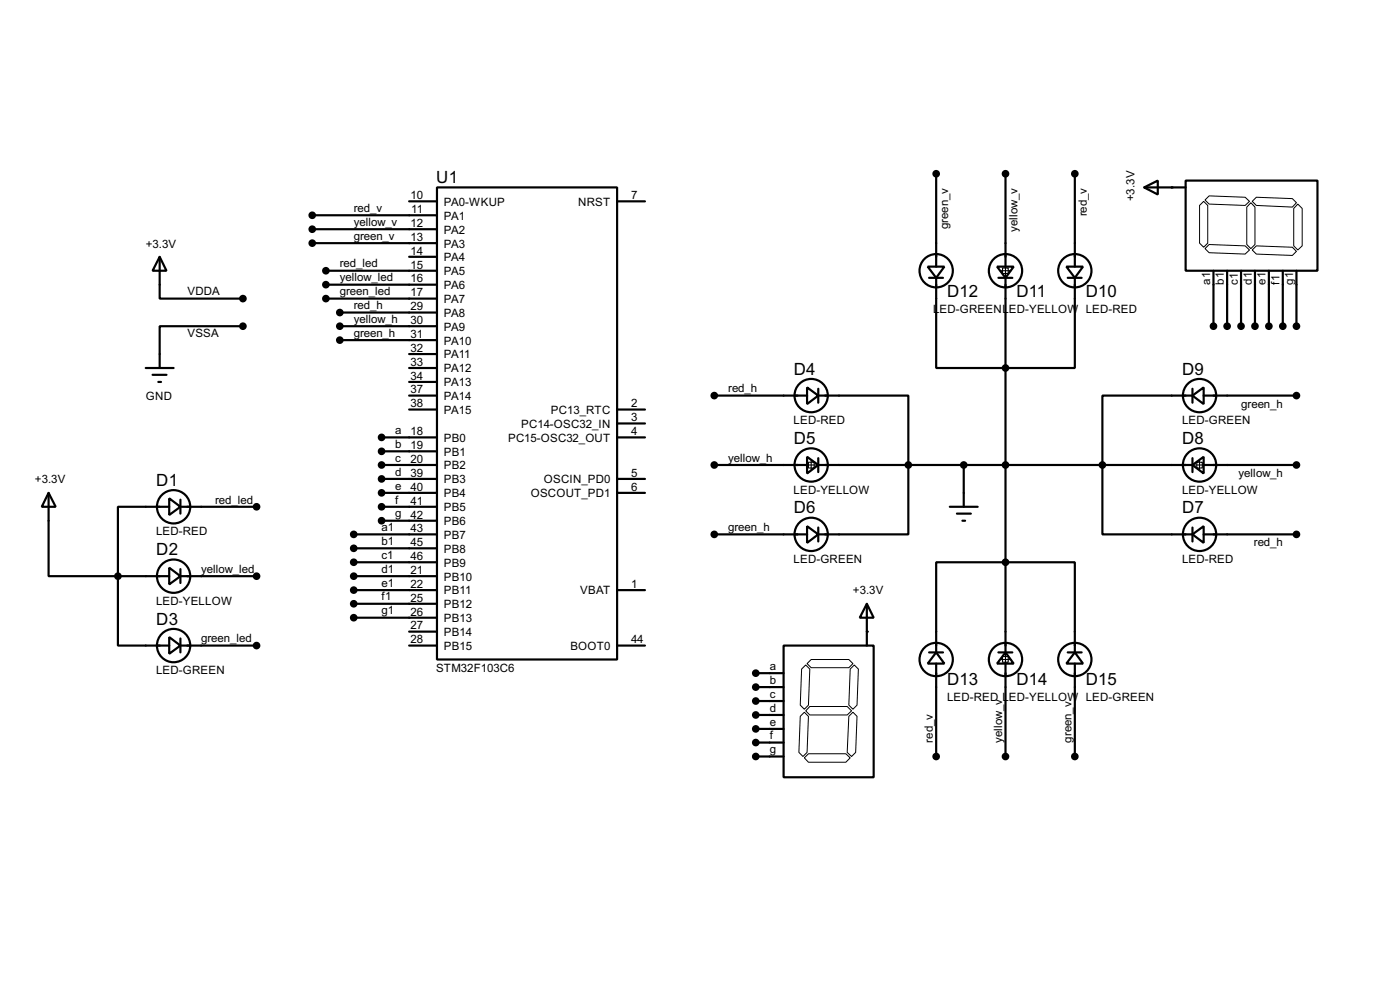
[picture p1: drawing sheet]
<svg xmlns="http://www.w3.org/2000/svg" width="256mm" height="180mm" viewBox="0 0 256 180" stroke-linecap="round" stroke-linejoin="round" font-family="sans-serif">
<g fill="none" stroke="#000" stroke-width=".4">
<path d="M57.2 39.4h22.9M75 36.9h5.1M80.1 34.3h33v86.4h-33zM113.1 36.9h5.1M171.5 31.8v17M184.2 31.8v17M196.9 31.8v17M209.6 34.3l2.5-1.2v2.5zM209.6 34.3h7.6M217.2 33.1h24.2v16.5h-24.2zM29.3 47l1.2 2.6h-2.5zM29.3 47v7.7h15.2"/>
<path d="M44.5 59.7h-15.2v7.7M57.2 42h22.9M57.2 44.5h22.9M59.7 49.6h20.4M59.7 52.1h20.4M59.7 54.7h20.4M62.3 57.2h17.8M62.3 59.7h17.8M75 47h5.1M170 48.8h3l-1.5 2.1zM170.2 50.9h2.6M171.5 50.9v16.5h25.4v-16.5"/>
<path d="M182.7 48.8h3l-1.5 2.1zM182.9 50.9h2.6M184.2 50.9v68.5M195.4 48.8h3l-1.5 2.1zM195.6 50.9h2.6M222.3 49.6v10.1M224.8 49.6v10.1M227.4 49.6v10.1M229.9 49.6v10.1M232.5 49.6v10.1M235 49.6v10.1M237.5 49.6v10.1"/>
<path d="M26.7 67.4h5.1M28 68.6h2.5M29 69.9h.5M62.3 62.3h17.8M75 72.4h5.1M75 64.8h5.1M75 67.4h5.1M75 69.9h5.1M75 75h5.1M113.1 75h5.1M113.1 77.5h5.1M130.9 72.4h17"/>
<path d="M147.9 70.9l2 1.5-2 1.6zM149.9 72.4h16.5v25.4h-16.5M149.9 71.2v2.5M218.5 72.4l2-1.5v3.1zM218.5 72.4h-16.5v25.4h16.5M218.5 71.2v2.5M220.5 72.4h17M8.9 90.2l1.3 2.6h-2.5zM8.9 90.2v15.3h12.7M31 91.2l2.1 1.6-2.1 1.5zM31 92.8h-9.4v12.7M33.1 92.8h13.9"/>
<path d="M33.1 91.5v2.5M64.8 97.8h15.3M69.9 92.8h10.2M69.9 85.1h10.2M69.9 80.1h10.2M69.9 82.6h10.2M69.9 87.7h10.2M69.9 90.2h10.2M69.9 95.3h10.2M113.1 80.1h5.1M113.1 87.7h5.1M113.1 90.2h5.1"/>
<path d="M130.9 85.1h17M130.9 97.8h17M147.9 83.6l2 1.5-2 1.6zM147.9 96.3l2 1.5-2 1.6zM149.9 85.1h68.6M149.9 83.9v2.5M149.9 96.6v2.5M174 92.8h5.1M175.3 94h2.6M176.3 95.3h.5M176.6 85.1v7.7M218.5 97.8l2-1.5v3.1z"/>
<path d="M218.5 85.1l2-1.5v3.1zM218.5 83.9v2.5M218.5 96.6v2.5M220.5 85.1h17M220.5 97.8h17M21.6 105.5v12.7h9.4M21.6 105.5h9.4M31 103.9l2.1 1.6-2.1 1.5zM31 116.6l2.1 1.6-2.1 1.5zM33.1 105.5h13.9M33.1 118.2h13.9M33.1 104.2v2.5"/>
<path d="M33.1 116.9v2.5M64.8 105.5h15.3M64.8 100.4h15.3M64.8 102.9h15.3M64.8 108h15.3M64.8 110.5h15.3M64.8 113.1h15.3M75 118.2h5.1M75 115.6h5.1M113.1 118.2h5.1M113.1 108h5.1M143.6 118.2h16.5v24.1h-16.5z"/>
<path d="M158.8 110.5l1.3 2.6h-2.6zM158.8 110.5v7.7M170.2 119.4h2.6M171.5 119.4l1.5 2.1h-3zM171.5 119.4v-16.5h25.4v16.5M182.9 119.4h2.6M184.2 119.4l1.5 2.1h-3zM195.6 119.4h2.6M196.9 119.4l1.5 2.1h-3zM138.5 123.2h5.1M138.5 125.8h5.1M138.5 128.3h5.1"/>
<path d="M138.5 130.9h5.1M138.5 133.4h5.1M138.5 135.9h5.1M138.5 138.5h5.1M171.5 121.5v17M184.2 121.5v17M196.9 121.5v17"/>
<circle cx="171.5" cy="49.6" r="3.1"/>
<circle cx="184.2" cy="49.6" r="3.1"/>
<circle cx="196.9" cy="49.6" r="3.1"/>
<circle cx="148.6" cy="72.4" r="3.1"/>
<circle cx="219.7" cy="72.4" r="3.1"/>
<circle cx="31.8" cy="92.8" r="3.1"/>
<circle cx="148.6" cy="97.8" r="3.1"/>
<circle cx="148.6" cy="85.1" r="3.1"/>
<circle cx="219.7" cy="97.8" r="3.1"/>
<circle cx="219.7" cy="85.1" r="3.1"/>
<circle cx="31.8" cy="118.2" r="3.1"/>
<circle cx="31.8" cy="105.5" r="3.1"/>
<circle cx="171.5" cy="120.7" r="3.1"/>
<circle cx="184.2" cy="120.7" r="3.1"/>
<circle cx="196.9" cy="120.7" r="3.1"/>
</g>
<g fill="#000">
<circle cx="214.7" cy="34.3" r=".2"/>
<circle cx="158.8" cy="115.6" r=".2"/>
</g>
<g fill="#000" stroke="#000" stroke-width=".4">
<circle cx="57.2" cy="39.4" r=".5"/>
<circle cx="171.5" cy="31.8" r=".5"/>
<circle cx="184.2" cy="31.8" r=".5"/>
<circle cx="196.9" cy="31.8" r=".5"/>
<circle cx="44.5" cy="54.7" r=".5"/>
<circle cx="44.5" cy="59.7" r=".5"/>
<circle cx="57.2" cy="44.5" r=".5"/>
<circle cx="57.2" cy="42" r=".5"/>
<circle cx="59.7" cy="52.1" r=".5"/>
<circle cx="59.7" cy="54.7" r=".5"/>
<circle cx="59.7" cy="49.6" r=".5"/>
<circle cx="62.2" cy="59.7" r=".5"/>
<circle cx="62.2" cy="57.2" r=".5"/>
<circle cx="222.3" cy="59.7" r=".5"/>
<circle cx="224.8" cy="59.7" r=".5"/>
<circle cx="227.3" cy="59.7" r=".5"/>
<circle cx="229.9" cy="59.7" r=".5"/>
<circle cx="232.4" cy="59.7" r=".5"/>
<circle cx="235" cy="59.7" r=".5"/>
<circle cx="237.5" cy="59.7" r=".5"/>
<circle cx="62.2" cy="62.3" r=".5"/>
<circle cx="130.8" cy="72.4" r=".5"/>
<circle cx="184.2" cy="67.4" r=".5"/>
<circle cx="237.5" cy="72.4" r=".5"/>
<circle cx="47" cy="92.8" r=".5"/>
<circle cx="64.8" cy="97.8" r=".5"/>
<circle cx="69.9" cy="85.1" r=".5"/>
<circle cx="69.9" cy="87.7" r=".5"/>
<circle cx="69.9" cy="92.8" r=".5"/>
<circle cx="69.9" cy="80.1" r=".5"/>
<circle cx="69.9" cy="95.3" r=".5"/>
<circle cx="69.9" cy="82.6" r=".5"/>
<circle cx="69.9" cy="90.2" r=".5"/>
<circle cx="130.8" cy="85.1" r=".5"/>
<circle cx="130.8" cy="97.8" r=".5"/>
<circle cx="166.4" cy="85.1" r=".5"/>
<circle cx="176.5" cy="85.1" r=".5"/>
<circle cx="184.2" cy="85.1" r=".5"/>
<circle cx="201.9" cy="85.1" r=".5"/>
<circle cx="237.5" cy="97.8" r=".5"/>
<circle cx="237.5" cy="85.1" r=".5"/>
<circle cx="21.6" cy="105.5" r=".5"/>
<circle cx="47" cy="118.2" r=".5"/>
<circle cx="47" cy="105.5" r=".5"/>
<circle cx="64.8" cy="102.9" r=".5"/>
<circle cx="64.8" cy="108" r=".5"/>
<circle cx="64.8" cy="105.5" r=".5"/>
<circle cx="64.8" cy="113.1" r=".5"/>
<circle cx="64.8" cy="110.5" r=".5"/>
<circle cx="64.8" cy="100.4" r=".5"/>
<circle cx="184.2" cy="102.9" r=".5"/>
<circle cx="138.4" cy="125.8" r=".5"/>
<circle cx="138.4" cy="130.9" r=".5"/>
<circle cx="138.4" cy="133.4" r=".5"/>
<circle cx="138.4" cy="135.9" r=".5"/>
<circle cx="138.4" cy="128.3" r=".5"/>
<circle cx="138.4" cy="138.5" r=".5"/>
<circle cx="138.4" cy="123.2" r=".5"/>
<circle cx="171.5" cy="138.5" r=".5"/>
<circle cx="184.2" cy="138.5" r=".5"/>
<circle cx="196.9" cy="138.5" r=".5"/>
</g>
<path d="M183.2 49.6h2M183.7 49.1h1v1h-1zM184.2 48.6v2M147.6 85.1h2.1M148.1 84.6h1.1v1.1h-1.1zM148.6 84.1v2.1M218.7 85.1h2.1M219.3 84.6h1v1.1h-1zM219.8 84.1v2.1M184.2 119.7v2M183.2 120.7h2M183.7 120.2h1v1h-1z" fill="none" stroke="#000" stroke-width=".2"/>
<g fill="none" stroke="#000" stroke-width=".18">
<path d="M220.5 36.9l.8 .7v6.9l-.8 .8-.7-.8v-6.9zM220.8 36.6l.7-.7 6.6 .2 .8 .8-.8 .7-6.6-.2zM229.2 37.1l.7 .8v6.9l-.7 .7-.8-.7v-6.9zM229.4 36.9l.8-.8 6.6 .3 .7 .7-.7 .8-6.6-.3zM237.8 37.4l.8 .8v6.8l-.8 .8-.8-.8v-6.8zM220.8 45.5l.7-.7 6.6 .2 .8 .8-.8 .7-6.6-.2zM229.4 45.8l.8-.8 6.6 .3 .7 .7-.7 .8-6.6-.3zM146.6 131.1l.8-.7 .7 .7-.2 6.6-.8 .8-.7-.8zM146.9 122.5l.7-.8 .8 .8-.3 6.6-.7 .7-.8-.7zM147.4 138.7l.7-.7h6.9l.8 .7-.8 .8h-6.9zM147.9 121.5l.7-.8h6.9l.8 .8-.8 .7h-6.9zM148.4 129.3h6.8l.8 .8-.8 .8h-6.8l-.8-.8z"/>
<path d="M155.5 131.1l.8-.7 .7 .7-.2 6.6-.8 .8-.8-.8zM155.8 122.5l.7-.8 .8 .8-.3 6.6-.7 .7-.8-.7z"/>
</g>
<g font-size="3.5">
<text x="79.9" y="33.5">U1</text>
<text x="173.5" y="54.3">D12</text>
<text x="186.2" y="54.3">D11</text>
<text x="198.9" y="54.3">D10</text>
<text x="145.4" y="68.6">D4</text>
<text x="216.6" y="68.6">D9</text>
<text x="145.4" y="81.3">D5</text>
<text x="216.6" y="81.3">D8</text>
<text x="28.6" y="88.9">D1</text>
<text x="145.4" y="94">D6</text>
<text x="216.6" y="94">D7</text>
<text x="28.6" y="101.6">D2</text>
<text x="28.6" y="114.3">D3</text>
<text x="173.5" y="125.4">D13</text>
<text x="186.2" y="125.4">D14</text>
<text x="198.9" y="125.4">D15</text>
</g>
<g font-size="2.4">
<text x="64.8" y="38.8">red_v</text>
<text x="64.8" y="41.3">yellow_v</text>
<text x="75.2" y="36.5">10</text>
<text x="75.2" y="41.6">12</text>
<text x="75.4" y="39">11</text>
<text x="81.3" y="37.7">PA0-WKUP</text>
<text x="81.3" y="40.2">PA1</text>
<text x="105.9" y="37.7">NRST</text>
<text x="115.6" y="36.5">7</text>
<text x="173.7" y="41.9" transform="rotate(-90 173.7 41.9)">green_v</text>
<text x="199.1" y="39.6" transform="rotate(-90 199.1 39.6)">red_v</text>
<text x="207.9" y="36.8" transform="rotate(-90 207.9 36.8)">+3.3V</text>
<text x="26.7" y="45.3">+3.3V</text>
<text x="64.8" y="43.9">green_v</text>
<text x="75.2" y="44.1">13</text>
<text x="75.2" y="46.6">14</text>
<text x="81.3" y="42.7">PA2</text>
<text x="81.3" y="45.3">PA3</text>
<text x="81.3" y="47.8">PA4</text>
<text x="186.4" y="42.4" transform="rotate(-90 186.4 42.4)">yellow_v</text>
<text x="62.3" y="49">red_led</text>
<text x="62.3" y="51.5">yellow_led</text>
<text x="75.2" y="49.2">15</text>
<text x="75.2" y="51.7">16</text>
<text x="81.3" y="50.4">PA5</text>
<text x="81.3" y="52.9">PA6</text>
<text x="221.7" y="52.1" transform="rotate(-90 221.7 52.1)">a1</text>
<text x="224.2" y="52.1" transform="rotate(-90 224.2 52.1)">b1</text>
<text x="226.8" y="52.1" transform="rotate(-90 226.8 52.1)">c1</text>
<text x="229.3" y="52.1" transform="rotate(-90 229.3 52.1)">d1</text>
<text x="231.9" y="52.1" transform="rotate(-90 231.9 52.1)">e1</text>
<text x="234.4" y="52.1" transform="rotate(-90 234.4 52.1)">f1</text>
<text x="236.9" y="52.1" transform="rotate(-90 236.9 52.1)">g1</text>
<text x="34.3" y="54">VDDA</text>
<text x="62.3" y="54">green_led</text>
<text x="64.8" y="56.6">red_h</text>
<text x="64.8" y="59.1">yellow_h</text>
<text x="75.2" y="54.3">17</text>
<text x="75.2" y="56.8">29</text>
<text x="75.2" y="59.3">30</text>
<text x="81.3" y="55.4">PA7</text>
<text x="81.3" y="58">PA8</text>
<text x="170.9" y="57.2">L</text>
<text x="172.1" y="57.2">ED-GREENL</text>
<text x="184.8" y="57.2">ED-YELLOW</text>
<text x="198.9" y="57.2">LED-RED</text>
<text x="34.3" y="61.7">VSSA</text>
<text x="64.8" y="61.7">green_h</text>
<text x="75.2" y="61.9">31</text>
<text x="75.2" y="64.4">32</text>
<text x="81.3" y="60.5">PA9</text>
<text x="81.3" y="63.1">PA10</text>
<text x="81.3" y="65.6">PA11</text>
<text x="75.2" y="67">33</text>
<text x="75.2" y="69.5">34</text>
<text x="75.2" y="72">37</text>
<text x="81.3" y="68.1">PA12</text>
<text x="81.3" y="70.7">PA13</text>
<text x="133.4" y="71.8">red_h</text>
<text x="26.7" y="73.2">GND</text>
<text x="75.2" y="74.6">38</text>
<text x="81.3" y="73.2">PA14</text>
<text x="81.3" y="75.8">PA15</text>
<text x="100.9" y="75.8">PC13_RTC</text>
<text x="115.6" y="74.6">2</text>
<text x="115.6" y="77.1">3</text>
<text x="145.4" y="77.6">LED-RED</text>
<text x="216.5" y="77.6">LED-GREEN</text>
<text x="227.4" y="74.6">green_h</text>
<text x="72.4" y="79.5">a 18</text>
<text x="72.4" y="82">b 19</text>
<text x="81.3" y="80.8">PB0</text>
<text x="81.3" y="83.4">PB1</text>
<text x="93.1" y="80.8">PC15-OSC32_OUT</text>
<text x="95.5" y="78.3">PC14-OSC32_IN</text>
<text x="115.6" y="79.7">4</text>
<text x="6.4" y="88.5">+3.3V</text>
<text x="72.4" y="84.5">c</text>
<text x="72.4" y="87.1">d 39</text>
<text x="72.4" y="89.6">e 40</text>
<text x="75.2" y="84.7">20</text>
<text x="81.3" y="85.9">PB2</text>
<text x="81.3" y="88.5">PB3</text>
<text x="99.6" y="88.5">OSCIN_PD0</text>
<text x="115.6" y="87.3">5</text>
<text x="115.6" y="89.8">6</text>
<text x="133.4" y="84.5">yellow_h</text>
<text x="226.9" y="87.3">yellow_h</text>
<text x="39.4" y="92.2">red_led</text>
<text x="72.4" y="92.2">f</text>
<text x="72.4" y="94.7">g 42</text>
<text x="75.2" y="92.4">41</text>
<text x="81.3" y="91">PB4</text>
<text x="81.3" y="93.6">PB5</text>
<text x="97.2" y="91">OSCOUT_PD1</text>
<text x="145.4" y="90.4">LED-YELLOW</text>
<text x="216.5" y="90.4">LED-YELLOW</text>
<text x="28.6" y="98">LED-RED</text>
<text x="69.9" y="97.2">a1</text>
<text x="69.9" y="99.8">b1</text>
<text x="75.2" y="100">45</text>
<text x="75.2" y="97.4">43</text>
<text x="81.3" y="101.2">PB8</text>
<text x="81.3" y="96.1">PB6</text>
<text x="81.3" y="98.6">PB7</text>
<text x="133.4" y="97.2">green_h</text>
<text x="229.7" y="100">red_h</text>
<text x="36.9" y="104.9">yellow_led</text>
<text x="69.9" y="102.3">c1</text>
<text x="69.9" y="104.9">d1</text>
<text x="69.9" y="107.4">e1</text>
<text x="75.2" y="102.5">46</text>
<text x="75.2" y="105.1">21</text>
<text x="75.2" y="107.6">22</text>
<text x="81.3" y="103.7">PB9</text>
<text x="81.3" y="106.3">PB10</text>
<text x="115.6" y="107.6">1</text>
<text x="145.4" y="103.1">LED-GREEN</text>
<text x="216.5" y="103.1">LED-RED</text>
<text x="28.6" y="110.7">LED-YELLOW</text>
<text x="69.9" y="109.9">f1</text>
<text x="69.9" y="112.5">g1</text>
<text x="75.2" y="110.1">25</text>
<text x="75.2" y="112.7">26</text>
<text x="81.3" y="108.8">PB11</text>
<text x="81.3" y="111.3">PB12</text>
<text x="81.3" y="113.9">PB13</text>
<text x="106.3" y="108.8">VBAT</text>
<text x="156.3" y="108.8">+3.3V</text>
<text x="36.9" y="117.6">green_led</text>
<text x="75.2" y="115.2">27</text>
<text x="75.2" y="117.8">28</text>
<text x="81.3" y="116.4">PB14</text>
<text x="81.3" y="119">PB15</text>
<text x="104.5" y="119">BOOT0</text>
<text x="115.6" y="117.8">44</text>
<text x="28.6" y="123.4">LED-GREEN</text>
<text x="79.9" y="122.9">STM32F103C6</text>
<text x="141" y="122.6">a</text>
<text x="141" y="125.2">b</text>
<text x="141" y="127.7">c</text>
<text x="141" y="130.3">d</text>
<text x="173.5" y="128.3">LED-RED L</text>
<text x="184.8" y="128.3">ED-YELLOW</text>
<text x="198.9" y="128.3">LED-GREEN</text>
<text x="141" y="132.8">e</text>
<text x="141" y="135.3">f</text>
<text x="141" y="137.9">g</text>
<text x="170.9" y="135.9" transform="rotate(-90 170.9 135.9)">red_v</text>
<text x="183.6" y="135.9" transform="rotate(-90 183.6 135.9)">yellow_v</text>
<text x="196.3" y="135.9" transform="rotate(-90 196.3 135.9)">green_v</text>
</g>
</svg>
